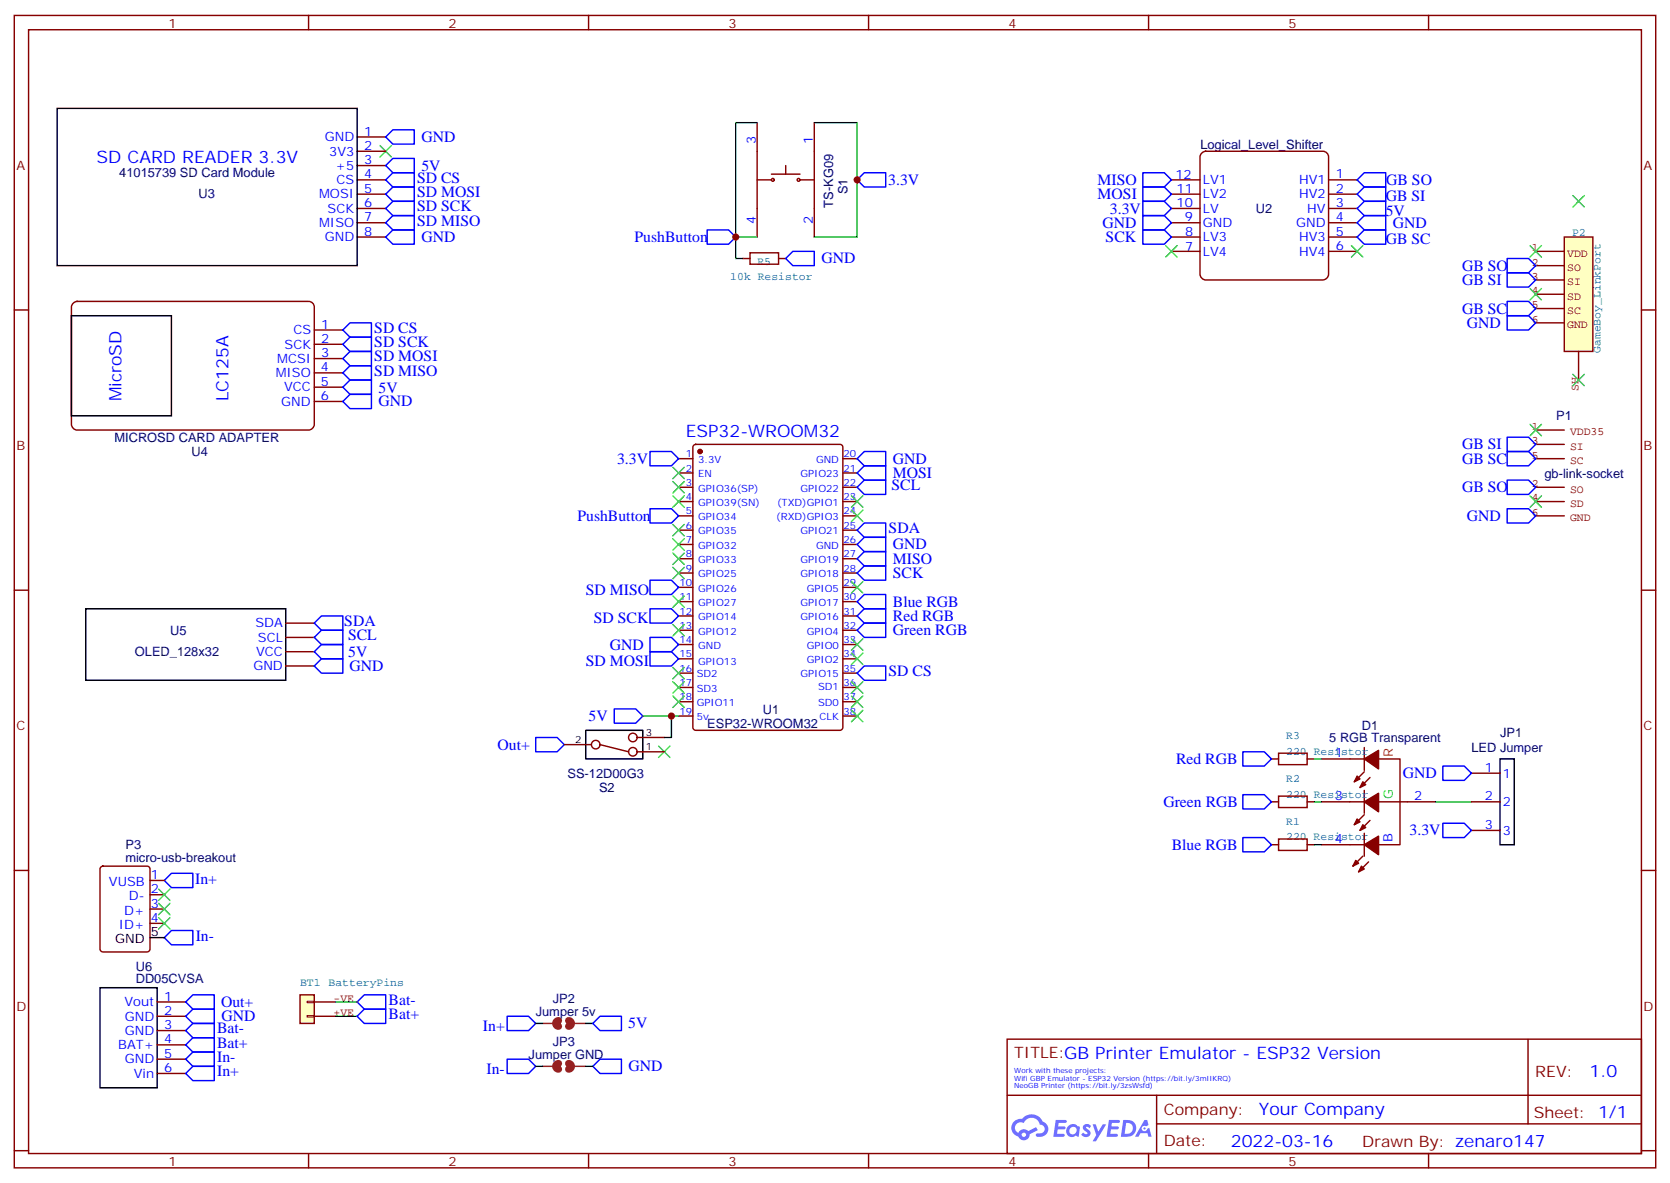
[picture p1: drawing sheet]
<svg xmlns="http://www.w3.org/2000/svg" width="412mm" height="292mm" viewBox="0 0 412 292" stroke-linecap="round" stroke-linejoin="round" font-family="sans-serif">
<path d="M314 208.4h1.7M315.7 207h7.1v2.8h-7.1zM322.8 208.4h1.8" fill="none" stroke="#850000" stroke-width=".35"/>
<path d="M386.3 58.5h7v28.2h-7z" fill="#ffffc2" stroke="#850000" stroke-width=".35"/>
<path d="M379.2 62h7.1M379.2 65.5h7.1M379.2 69.1h7.1M379.2 72.6h7.1M379.2 76.1h7.1M379.2 79.7h7.1M389.8 86.7v7.1" fill="none" stroke="#850000" stroke-width=".35"/>
<path d="M74.1 245.5h3.5v7h-3.5z" fill="#ffffc2" stroke="#850000" stroke-width=".35"/>
<path d="M75.8 250.6h1.8v.3h-1.8zM75.8 247.1h1.8v.3h-1.8z" fill="none" stroke="#850000" stroke-width=".25"/>
<path d="M183.4 63.8h1.8M185.2 62.4h7.1v2.8h-7.1zM192.3 63.8h1.7M77.6 247.2h5.3M77.6 250.8h5.3" fill="none" stroke="#850000" stroke-width=".35"/>
<path d="M93.8 35.9l2.9 2.8M96.7 35.9l-2.9 2.8M377.8 71.2l2.8 2.8M380.6 71.2l-2.8 2.8" fill="none" stroke="#3c3" stroke-width=".35"/>
<g fill="none" stroke="#870000" stroke-width=".35">
<path d="M3.5 3.8h405.4v284.3h-405.4zM7.1 7.3h398.2v277.3h-398.2zM76.2 3.8v3.5M145.3 3.8v3.5M214.5 3.8v3.5M283.6 3.8v3.5M352.8 3.8v3.5M3.5 76.5h3.6M405.3 76.5h3.6M167.6 113.2h3.5M167.6 116.7h3.5M171.3 109.8l.5-.2h35.6a.71 .71 0 0 1 .7 .7v69.2a.76 .76 0 0 1-.7 .7h-35.6a.76 .76 0 0 1-.7-.7v-69.2z"/>
<path d="M208.1 113.2h3.6M208.1 116.7h3.6M167.6 120.2h3.5M167.6 123.8h3.5M167.6 127.3h3.5M167.6 130.8h3.5M167.6 134.3h3.5M167.6 137.9h3.5M208.1 120.2h3.6M208.1 123.8h3.6M208.1 127.3h3.6M208.1 130.8h3.6"/>
<path d="M208.1 134.3h3.6M208.1 137.9h3.6M3.5 145.6h3.6M167.6 141.4h3.5M167.6 144.9h3.5M167.6 148.4h3.5M167.6 152h3.5M167.6 155.5h3.5M167.6 159h3.5M208.1 141.4h3.6M208.1 144.9h3.6M208.1 148.4h3.6"/>
<path d="M208.1 152h3.6M208.1 155.5h3.6M208.1 159h3.6M405.3 145.6h3.6M167.6 162.6h3.5M167.6 166.1h3.5M167.6 169.6h3.5M167.6 173.1h3.5M167.6 176.7h3.5M208.1 162.6h3.6M208.1 166.1h3.6M208.1 169.6h3.6"/>
<path d="M208.1 173.1h3.6M208.1 176.7h3.6M3.5 214.8h3.6M405.3 214.8h3.6M248.7 256.4h156.6v28.2h-156.6zM377.3 256.4v20.9M248.7 270.2h156.5M285.6 277.3h119.6M285.6 270.2v14.2M3.5 283.9h3.6M76.2 284.6v3.5M145.3 284.6v3.5"/>
<path d="M214.5 284.6v3.5M283.6 284.6v3.5M352.8 284.6v3.5M405.3 283.9h3.6"/>
</g>
<circle cx="172.9" cy="111.4" r=".53" fill="#870000" stroke="#870000" stroke-width=".35"/>
<g fill="#5487ff">
<path d="M267.7 277.6a1.22 1.22 0 0 1 1.7 .2l-.4 .6a.47 .47 0 0 0-.3-.4 .47 .47 0 0 0-.5 .2v.1a1.3 1.3 0 0 1 1 1.7 1.39 1.39 0 0 1-2.2 0l.5-.6 .7 .5a.29 .29 0 0 0 .3-.3 .29 .29 0 0 0-.2-.3 1.04 1.04 0 0 1-.6-1.7z"/>
<path d="M260.7 276.3h2.4a.37 .37 0 0 1 .3 .4 .37 .37 0 0 1-.3 .4h-1.7l-.1 .8h1.5l.3 .4-.3 .4h-1.6l-.2 1.1h1.6a.36 .36 0 0 1 .3 .3 .36 .36 0 0 1-.3 .4h-2.5z"/>
<path d="M273.8 276.3h2.4a.37 .37 0 0 1 .4 .4 .37 .37 0 0 1-.4 .4h-1.6l-.2 .8h1.6l.3 .4-.4 .4h-1.6l-.1 1.1h1.5a.36 .36 0 0 1 .4 .3 .36 .36 0 0 1-.4 .4h-2.4z"/>
<path d="M282.6 276.3h.7l.3 1.3-.6 .3a.69 .69 0 0 0-1 .3 .69 .69 0 0 0 .4 .9 .69 .69 0 0 0 .9-.6l.5-.2 .6 2.2h-.8l-.2-.9h-1.8l-.5 .9h-.8z"/>
<path d="M269.8 277.4h.8l.6 1.8 1.1-1.8h.9l-2.6 4.2h-.8l.9-1.5z"/>
<path d="M277.4 276.3l-.6 4.2h1.3a2.11 2.11 0 0 0 2.5-2.1 2.11 2.11 0 0 0-2.5-2.1zM278.1 277.1a1.39 1.39 0 0 1 1.7 1.4 1.39 1.39 0 0 1-1.8 1.3h-.3z"/>
<path d="M263.7 277.9a1.47 1.47 0 0 0-.1 2.1 1.47 1.47 0 0 0 2.1 .2l.7 .3 .3-2.3-.2-.3h-.4a1.49 1.49 0 0 0-2.4 0zM264.4 278.3a.92 .92 0 0 1 1.5 .5 .92 .92 0 0 1-1.3 1.1 .9 .9 0 0 1-.2-1.6z"/>
<path d="M250.4 276.7a2.18 2.18 0 0 0 1.1 3.7 1.44 1.44 0 0 0 1.6 .9 1.44 1.44 0 0 0 1.2-1.4l2-1.1-.5-.7-1.9 1a1.47 1.47 0 0 0-2.4 .4 1.39 1.39 0 0 1-.7-1.9 1.39 1.39 0 0 1 2-.5 2.12 2.12 0 0 1 2.2-1.3 2.12 2.12 0 0 1 1.9 1.7 1.07 1.07 0 0 1 1.1 1 1.07 1.07 0 0 1-1 1.1h-.7a.43 .43 0 0 0-.5 .4 .43 .43 0 0 0 .4 .5 1.98 1.98 0 0 0 2.5-1.2 1.98 1.98 0 0 0-1.2-2.6 2.98 2.98 0 0 0-5.1-.6l-1.1 .1zM252.3 280a.55 .55 0 0 1 1.1 0 .55 .55 0 0 1-1.1 0z"/>
<circle cx="282.6" cy="278.4" r=".26"/>
</g>
<path d="M296.6 37.9l1.1-.6h29a1.41 1.41 0 0 1 1.4 1.4v29a1.51 1.51 0 0 1-1.4 1.4h-29a1.51 1.51 0 0 1-1.4-1.4v-29z" fill="none" stroke="#800000" stroke-width=".35"/>
<g fill="none" stroke="#870000" stroke-width=".35">
<path d="M88.2 37.3h7M88.2 33.8h7M187 30.3v28.2M201.1 30.3v28.2M88.2 44.4h7M88.2 47.9h7M88.2 58.5h7M88.2 55h7M88.2 51.4h7M88.2 40.9h7M187 44.4h3.5M190.5 43h7.1"/>
<path d="M194 40.9v2.1M197.6 44.4h3.5M289.3 44.4h7M289.3 47.9h7M289.3 58.5h7M289.3 55h7M289.3 51.4h7M328.1 44.4h7M328.1 47.9h7M328.1 58.5h7M328.1 55h7M328.1 51.4h7"/>
<path d="M289.3 62h7M328.1 62h7M70.6 157.3h7M70.6 153.7h7M70.6 164.3h7M70.6 160.8h7M326.3 197.8h10.6M326.3 187.3h10.6M336.9 184.4v5.7M336.9 195v5.7M336.9 190.4l-2.5 2.5M338.3 191.8l-2.5 2.5"/>
<path d="M340.4 187.3h5.3v21.1h-5.3M340.4 197.8h14.1M363.4 197.8h7M363.4 190.8h7M326.3 208.4h10.6M336.5 211.2l-2.4 2.5M336.9 205.6v5.6M336.9 201l-2.5 2.5M338 212.7l-2.5 2.4M338.3 202.4l-2.5 2.5M363.4 204.9h7"/>
<circle cx="190.9" cy="44.4" r=".35"/>
<circle cx="197.2" cy="44.4" r=".35"/>
</g>
<path d="M14.1 26.7h74.1v38.8h-74.1zM21.2 150.2h49.4v17.7h-49.4zM370.4 187.3h3.5v21.1h-3.5z" fill="none" stroke="#000" stroke-width=".35"/>
<g fill="none" stroke="#3c3" stroke-width=".35">
<path d="M388.4 48.3l2.8 2.8M391.2 48.3l-2.8 2.8M287.9 60.6l2.8 2.8M290.7 60.6l-2.8 2.8M333.7 60.6l2.8 2.8M336.5 60.6l-2.8 2.8M377.8 60.6l2.8 2.8M380.6 60.6l-2.8 2.8M388.4 92.4l2.8 2.8M391.2 92.4l-2.8 2.8M166.2 118.8l2.8 2.8M166.2 115.3l2.8 2.8"/>
<path d="M169 118.8l-2.8 2.8M169 115.3l-2.8 2.8M377.8 104.7l2.8 2.8M380.6 104.7l-2.8 2.8M166.2 140l2.8 2.8M166.2 136.5l2.8 2.8M166.2 129.4l2.8 2.8M166.2 122.3l2.8 2.9M166.2 132.9l2.8 2.8M169 140l-2.8 2.8M169 136.5l-2.8 2.8M169 129.4l-2.8 2.8"/>
<path d="M169 122.3l-2.8 2.9M169 132.9l-2.8 2.8M210.3 122.3l2.8 2.9M210.3 125.9l2.8 2.8M213.1 122.3l-2.8 2.9M213.1 125.9l-2.8 2.8M377.8 122.3l2.8 2.9M380.6 122.3l-2.8 2.9M166.2 154.1l2.8 2.8M166.2 147l2.8 2.9M169 154.1l-2.8 2.8M169 147l-2.8 2.9"/>
<path d="M210.3 143.5l2.8 2.8M210.3 157.6l2.8 2.8M213.1 143.5l-2.8 2.8M213.1 157.6l-2.8 2.8M166.2 171.7l2.8 2.9M166.2 168.2l2.8 2.8M166.2 164.7l2.8 2.8M169 171.7l-2.8 2.9M169 168.2l-2.8 2.8M169 164.7l-2.8 2.8M210.3 168.2l2.8 2.8M210.3 161.1l2.8 2.9"/>
<path d="M210.3 171.7l2.8 2.9M210.3 175.3l2.8 2.8M213.1 168.2l-2.8 2.8M213.1 161.1l-2.8 2.9M213.1 171.7l-2.8 2.9M213.1 175.3l-2.8 2.8"/>
</g>
<g fill="#870000" stroke="#870000" stroke-width=".35">
<path d="M336.9 187.3l3.5-2.2v4.6z"/>
<path d="M336.5 192.9l.8 .7-1.5 .7z"/>
<path d="M335.1 191.5l.7 .7-1.4 .7z"/>
<path d="M336.9 197.8l3.5-2.1v4.6z"/>
<path d="M336.5 203.5l.8 .7-1.5 .7z"/>
<path d="M335.1 202.1l.7 .7-1.4 .7z"/>
<path d="M336.9 208.4l3.5-2.1v4.6z"/>
<path d="M336.2 213.7l.7 .7-1.4 .7z"/>
<path d="M334.8 212.3l.7 .7-1.4 .7z"/>
</g>
<path d="M379.2 106.1h7.1M379.2 109.6h7.1M379.2 113.2h7.1M379.2 120.2h7.1M379.2 123.8h7.1M379.2 127.3h7.1M314 187.3h1.7M314 197.8h1.7M315.7 185.8h7.1v2.9h-7.1zM315.7 196.4h7.1v2.8h-7.1zM322.8 187.3h1.8M322.8 197.8h1.8" fill="none" stroke="#850000" stroke-width=".35"/>
<path d="M187 30.3h-5.3v28.2M201.1 30.3h10.6v28.2h-10.6M324.6 197.8h1.7M324.6 187.3h1.7M354.5 197.8h8.9M324.6 208.4h1.7M82.9 250.8h5.3" fill="none" stroke="#008700" stroke-width=".35"/>
<path d="M181.7 58.5v5.3h1.7" fill="none" stroke="#008500" stroke-width=".35"/>
<g fill="none" stroke="#00f" stroke-width=".35">
<path d="M95.2 33.8l1.8-1.8h5.3v3.6h-5.3zM95.2 40.9l1.8-1.8h5.3v3.5h-5.3zM95.2 58.5l1.8-1.8h5.3v3.6h-5.3zM282.2 49.7h5.3l1.8 1.7-1.8 1.8h-5.3zM335.1 51.4l1.8-1.7h5.3v3.5h-5.3zM335.1 58.5l1.8-1.8h5.3v3.6h-5.3zM335.1 47.9l1.8-1.8h5.3v3.6h-5.3zM335.1 44.4l1.8-1.8h5.3v3.5h-5.3zM194 63.8l1.8-1.8h5.3v3.5h-5.3zM372.2 63.8h5.3l1.7 1.7-1.7 1.8h-5.3zM372.2 67.3h5.3l1.7 1.8-1.7 1.7h-5.3zM372.2 74.4h5.3l1.7 1.7-1.7 1.8h-5.3z"/>
<path d="M160.5 111.4h5.3l1.8 1.8-1.8 1.7h-5.3zM372.2 118.5h5.3l1.7 1.7-1.7 1.8h-5.3zM372.2 107.9h5.3l1.7 1.7-1.7 1.8h-5.3zM372.2 111.4h5.3l1.7 1.8-1.7 1.7h-5.3zM160.5 157.3h5.3l1.8 1.7-1.8 1.8h-5.3zM77.6 160.8l1.8-1.8h5.3v3.6h-5.3zM77.6 164.3l1.8-1.7h5.3v3.5h-5.3zM151.7 174.9h5.3l1.7 1.8-1.7 1.7h-5.3zM356.3 189h5.3l1.8 1.8-1.8 1.7h-5.3zM356.3 203.1h5.3l1.8 1.8-1.8 1.8h-5.3z"/>
</g>
<path d="M18 74.9l1-.5h57.2a1.41 1.41 0 0 1 1.4 1.4v28.9a1.51 1.51 0 0 1-1.4 1.4h-57.2a1.51 1.51 0 0 1-1.4-1.4v-28.9z" fill="#fff" stroke="#800000" stroke-width=".35"/>
<g fill="none" stroke="#870000" stroke-width=".35">
<path d="M77.6 81.4h7.1M77.6 84.9h7.1M77.6 88.5h7.1M77.6 92h7.1M77.6 95.5h7.1M77.6 99.1h7.1M139.3 183.7h6.7M148.2 183.7l7 1.8M157.3 182h6.7M157.3 185.5h6.7M24.9 213.9l.5-.2h10.9a.71 .71 0 0 1 .7 .7v19.8a.76 .76 0 0 1-.7 .7h-10.9a.76 .76 0 0 1-.7-.7v-19.8zM37 217.2h3.6"/>
<path d="M37 220.8h3.6M37 224.3h3.6M37 227.8h3.6M38.8 247.2h7.1M38.8 250.8h7.1M38.8 254.3h7.1M38.8 257.8h7.1M38.8 261.3h7.1M38.8 264.9h7.1"/>
<circle cx="147.1" cy="183.7" r="1.06"/>
<circle cx="156.3" cy="182" r="1.06"/>
<circle cx="156.3" cy="185.5" r="1.06"/>
</g>
<path d="M17.6 77.9h24.7v24.7h-24.7zM144.6 180.2h14.1v7.1h-14.1zM37 231.4h3.6M24.7 243.7h14.1v24.7h-14.1z" fill="none" stroke="#000" stroke-width=".35"/>
<g fill="none" stroke="#00f" stroke-width=".35">
<path d="M95.2 55l1.8-1.8h5.3v3.5h-5.3zM95.2 51.4l1.8-1.7h5.3v3.5h-5.3zM95.2 47.9l1.8-1.8h5.3v3.6h-5.3zM97 42.6h5.3v3.5h-5.3l-1.8-1.7zM174.6 56.7h5.3l1.8 1.8-1.8 1.8h-5.3zM213.4 42.6h5.3v3.5h-5.3l-1.7-1.7zM282.2 46.1h5.3l1.8 1.8-1.8 1.8h-5.3zM282.2 42.6h5.3l1.8 1.8-1.8 1.7h-5.3zM282.2 56.7h5.3l1.8 1.8-1.8 1.8h-5.3zM282.2 53.2h5.3l1.8 1.8-1.8 1.7h-5.3zM335.1 55l1.8-1.8h5.3v3.5h-5.3zM372.2 77.9h5.3l1.7 1.8-1.7 1.7h-5.3z"/>
<path d="M84.7 99.1l1.7-1.8h5.3v3.5h-5.3zM84.7 81.4l1.7-1.7h5.3v3.5h-5.3zM84.7 84.9l1.7-1.7h5.3v3.5h-5.3zM84.7 88.5l1.7-1.8h5.3v3.5h-5.3zM84.7 92l1.7-1.8h5.3v3.6h-5.3zM86.4 93.8h5.3v3.5h-5.3l-1.7-1.8zM211.7 116.7l1.7-1.8h5.3v3.6h-5.3zM211.7 113.2l1.7-1.8h5.3v3.5h-5.3zM160.5 125.5h5.3l1.8 1.8-1.8 1.7h-5.3zM211.7 120.2l1.7-1.7h5.3v3.5h-5.3zM211.7 130.8l1.7-1.8h5.3v3.6h-5.3zM211.7 137.9l1.7-1.8h5.3v3.5h-5.3z"/>
<path d="M211.7 134.3l1.7-1.7h5.3v3.5h-5.3zM372.2 125.5h5.3l1.7 1.8-1.7 1.7h-5.3zM77.6 153.7l1.8-1.7h5.3v3.5h-5.3zM77.6 157.3l1.8-1.8h5.3v3.5h-5.3zM160.5 150.2h5.3l1.8 1.8-1.8 1.7h-5.3zM160.5 143.2h5.3l1.8 1.7-1.8 1.8h-5.3zM211.7 148.4l1.7-1.7h5.3v3.5h-5.3zM211.7 152l1.7-1.8h5.3v3.5h-5.3zM211.7 155.5l1.7-1.8h5.3v3.6h-5.3zM211.7 141.4l1.7-1.8h5.3v3.6h-5.3zM160.5 160.8h5.3l1.8 1.8-1.8 1.7h-5.3zM211.7 166.1l1.7-1.8h5.3v3.6h-5.3z"/>
<path d="M132.3 182h5.3l1.7 1.7-1.7 1.8h-5.3zM306.9 185.5h5.3l1.8 1.8-1.8 1.7h-5.3zM306.9 196.1h5.3l1.8 1.7-1.8 1.8h-5.3zM42.3 215.5h5.3v3.5h-5.3l-1.7-1.8zM306.9 206.7h5.3l1.8 1.7-1.8 1.8h-5.3zM40.6 231.4l1.7-1.8h5.3v3.5h-5.3zM45.9 254.3l1.7-1.8h5.3v3.5h-5.3zM45.9 257.8l1.7-1.8h5.3v3.6h-5.3zM45.9 250.8l1.7-1.8h5.3v3.5h-5.3zM47.6 245.5h5.3v3.5h-5.3l-1.7-1.8zM88.2 250.8l1.8-1.8h5.2v3.5h-5.2zM90 245.5h5.2v3.5h-5.2l-1.8-1.8z"/>
<path d="M125.2 250.8h5.3l1.8 1.7-1.8 1.8h-5.3zM146.4 252.5l1.8-1.7h5.3v3.5h-5.3zM45.9 261.3l1.7-1.7h5.3v3.5h-5.3zM45.9 264.9l1.7-1.8h5.3v3.5h-5.3zM125.2 261.3h5.3l1.8 1.8-1.8 1.8h-5.3zM148.2 261.3h5.3v3.6h-5.3l-1.8-1.8z"/>
</g>
<path d="M181.7 58.5h5.3M158.7 176.7h8.9M165.8 176.7v5.3h-1.8M82.9 247.2h5.3M132.3 252.5h1.8M144.6 252.5h1.8M132.3 263.1h1.8M144.6 263.1h1.8" fill="none" stroke="#008700" stroke-width=".35"/>
<path d="M137.9 251.8a.71 .71 0 0 0-.7 .7 .71 .71 0 0 0 .7 .7M140.4 251.8a.71 .71 0 0 1 .7 .7 .71 .71 0 0 1-.7 .7M137.9 262.4a.71 .71 0 0 0-.7 .7 .71 .71 0 0 0 .7 .7M140.4 262.4a.71 .71 0 0 1 .7 .7 .71 .71 0 0 1-.7 .7" fill="none" stroke="#8c2424" stroke-width="1.8"/>
<path d="M134.1 252.5h3.5M141.1 252.5h3.5M134.1 263.1h3.5M141.1 263.1h3.5" fill="none" stroke="#8c2424" stroke-width=".35"/>
<path d="M162.6 184.1l2.9 2.8M165.5 184.1l-2.9 2.8M39.2 219.4l2.8 2.8M42 219.4l-2.8 2.8M39.2 226.4l2.8 2.8M39.2 222.9l2.8 2.8M42 226.4l-2.8 2.8M42 222.9l-2.8 2.8" fill="none" stroke="#3c3" stroke-width=".35"/>
<g fill="#c00">
<circle cx="181.7" cy="58.5" r=".88"/>
<circle cx="211.7" cy="44.4" r=".88"/>
<circle cx="165.8" cy="176.7" r=".88"/>
</g>
<g font-size="4.2" fill="#00f">
<text x="23.8" y="40.1">SD CARD READER 3.3V</text>
<text x="30" y="99.1" transform="rotate(-90 30 99.1)">MicroSD</text>
<text x="56.4" y="99.1" transform="rotate(-90 56.4 99.1)">LC125A</text>
<text x="169.3" y="107.9">ESP32-WROOM32</text>
<text x="392.5" y="265.7">1.0</text>
<text x="310.9" y="275.2">Your Company</text>
<text x="304" y="283">2022-03-16</text>
</g>
<g font-size="3.9" fill="#00f">
<text x="104.1" y="35">GND</text>
<text x="103" y="45.1">SD CS</text>
<text x="104.1" y="42.2">5V</text>
<text x="219.3" y="45.6">3.3V</text>
<text x="271.1" y="45.6">MISO</text>
<text x="342.3" y="45.8">GB SO</text>
<text x="103" y="52.1">SD SCK</text>
<text x="103" y="48.6">SD MOSI</text>
<text x="271.1" y="49.1">MOSI</text>
<text x="274.1" y="52.7">3.3V</text>
<text x="342.2" y="53.2">5V</text>
<text x="342.2" y="49.7">GB SI</text>
<text x="103" y="55.7">SD MISO</text>
<text x="104.1" y="59.7">GND</text>
<text x="156.7" y="59.7">PushButton</text>
<text x="272.3" y="56.3">GND</text>
<text x="273" y="59.7">SCK</text>
<text x="344" y="56.2">GND</text>
<text x="202.8" y="65">GND</text>
<text x="342.2" y="60.3">GB SC</text>
<text x="361.1" y="66.8">GB SO</text>
<text x="361.1" y="70.3">GB SI</text>
<text x="361.1" y="77.4">GB SC</text>
<text x="92.4" y="82.1">SD CS</text>
<text x="362.2" y="81">GND</text>
<text x="92.4" y="85.7">SD SCK</text>
<text x="92.4" y="89.2">SD MOSI</text>
<text x="92.4" y="92.7">SD MISO</text>
<text x="93.5" y="100.3">GND</text>
<text x="93.5" y="96.9">5V</text>
<text x="361.1" y="110.9">GB SI</text>
<text x="152.4" y="114.4">3.3V</text>
<text x="220.5" y="114.4">GND</text>
<text x="220.5" y="118">MOSI</text>
<text x="361.1" y="114.4">GB SC</text>
<text x="220.2" y="120.9">SCL</text>
<text x="361.1" y="121.5">GB SO</text>
<text x="142.6" y="128.5">PushButton</text>
<text x="219.4" y="131.5">SDA</text>
<text x="362.2" y="128.6">GND</text>
<text x="220.5" y="135.5">GND</text>
<text x="220.5" y="139.1">MISO</text>
<text x="220.5" y="142.6">SCK</text>
<text x="144.7" y="146.7">SD MISO</text>
<text x="220.5" y="149.7">Blue RGB</text>
<text x="85" y="154.4">SDA</text>
<text x="146.6" y="153.7">SD SCK</text>
<text x="220.5" y="153.2">Red RGB</text>
<text x="85.9" y="158">SCL</text>
<text x="86" y="162">5V</text>
<text x="150.6" y="160.3">GND</text>
<text x="220.5" y="156.8">Green RGB</text>
<text x="86.3" y="165.5">GND</text>
<text x="144.7" y="164.3">SD MOSI</text>
<text x="219.4" y="166.8">SD CS</text>
<text x="145.3" y="177.9">5V</text>
<text x="122.9" y="185">Out+</text>
<text x="290.4" y="188.5">Red RGB</text>
<text x="346.4" y="192.1">GND</text>
<text x="287.3" y="199.1">Green RGB</text>
<text x="289.4" y="209.6">Blue RGB</text>
<text x="348.1" y="206">3.3V</text>
<text x="48.2" y="218">In+</text>
<text x="48.3" y="232.1">In-</text>
<text x="54.6" y="248.4">Out+</text>
<text x="54.7" y="251.9">GND</text>
<text x="96" y="251.5">Bat+</text>
<text x="96" y="247.9">Bat-</text>
<text x="53.6" y="255">Bat-</text>
<text x="119.3" y="254.3">In+</text>
<text x="155.1" y="253.7">5V</text>
<text x="53.6" y="258.5">Bat+</text>
<text x="53.6" y="262">In-</text>
<text x="53.6" y="265.6">In+</text>
<text x="120.1" y="264.9">In-</text>
<text x="155.2" y="264.3">GND</text>
</g>
<g font-size="3.9" fill="#800">
<text x="250.5" y="261">TITLE:GB Printer Emulator - ESP32 Version</text>
<text x="379.1" y="265.7">REV:</text>
<text x="287.4" y="275.2">Company:</text>
<text x="378.7" y="275.8">Sheet: 1/1</text>
<text x="287.4" y="282.9">Date:</text>
<text x="336.4" y="282.9">Drawn By: zenaro147</text>
</g>
<g font-size="3.2" fill="#800">
<text x="41.6" y="6.8">1</text>
<text x="110.8" y="6.8">2</text>
<text x="179.9" y="6.8">3</text>
<text x="249.1" y="6.8">4</text>
<text x="318.2" y="6.8">5</text>
<text x="4.1" y="41.9">A</text>
<text x="405.9" y="41.9">A</text>
<text x="4.1" y="111.1">B</text>
<text x="405.9" y="111.1">B</text>
<text x="4.1" y="180.2">C</text>
<text x="405.9" y="180.2">C</text>
<text x="4.1" y="249.3">D</text>
<text x="405.9" y="249.3">D</text>
<text x="41.6" y="287.6">1</text>
<text x="110.8" y="287.6">2</text>
<text x="179.9" y="287.6">3</text>
<text x="249.1" y="287.6">4</text>
<text x="318.2" y="287.6">5</text>
</g>
<g font-size="3.2" fill="#00f">
<text x="80.2" y="34.9">GND</text>
<text x="90" y="33.4">1</text>
<text x="186.6" y="35.6" transform="rotate(-90 186.6 35.6)">3</text>
<text x="200.7" y="35.6" transform="rotate(-90 200.7 35.6)">1</text>
<text x="81.3" y="38.4">3V3</text>
<text x="82.9" y="41.9">+5</text>
<text x="90" y="40.5">3</text>
<text x="90" y="37">2</text>
<text x="83.1" y="45.4">CS</text>
<text x="90" y="47.6">5</text>
<text x="90" y="44">4</text>
<text x="290.3" y="44.2">12</text>
<text x="290.5" y="47.6">11</text>
<text x="297" y="45.4">LV1</text>
<text x="320.8" y="45.4">HV1</text>
<text x="329.8" y="44">1</text>
<text x="329.8" y="47.6">2</text>
<text x="78.8" y="49">MOSI</text>
<text x="80.9" y="52.5">SCK</text>
<text x="90" y="51.1">6</text>
<text x="290.5" y="51.1">10</text>
<text x="297" y="52.5">LV</text>
<text x="297" y="49">LV2</text>
<text x="320.8" y="49">HV2</text>
<text x="322.8" y="52.5">HV</text>
<text x="329.8" y="51.1">3</text>
<text x="78.8" y="56">MISO</text>
<text x="80.2" y="59.5">GND</text>
<text x="90" y="58.1">8</text>
<text x="90" y="54.6">7</text>
<text x="186.6" y="55.2" transform="rotate(-90 186.6 55.2)">4</text>
<text x="200.7" y="55.2" transform="rotate(-90 200.7 55.2)">2</text>
<text x="292.6" y="54.6">9</text>
<text x="292.7" y="58.3">8</text>
<text x="297" y="59.5">LV3</text>
<text x="297" y="56">GND</text>
<text x="320.1" y="56">GND</text>
<text x="320.8" y="59.5">HV3</text>
<text x="329.8" y="58.1">5</text>
<text x="329.8" y="54.6">4</text>
<text x="292.7" y="61.8">7</text>
<text x="297" y="63.1">LV4</text>
<text x="320.8" y="63.1">HV4</text>
<text x="329.8" y="61.7">6</text>
<text x="72.5" y="82.5">CS</text>
<text x="79.3" y="81.1">1</text>
<text x="68.5" y="89.5">MCSI</text>
<text x="70.3" y="86">SCK</text>
<text x="79.3" y="84.6">2</text>
<text x="79.3" y="88.1">3</text>
<text x="68.1" y="93">MISO</text>
<text x="79.2" y="91.6">4</text>
<text x="79.2" y="95.1">5</text>
<text x="69.5" y="100.1">GND</text>
<text x="70.1" y="96.6">VCC</text>
<text x="79.2" y="98.7">6</text>
<text x="63.1" y="154.8">SDA</text>
<text x="63.2" y="161.9">VCC</text>
<text x="63.7" y="158.3">SCL</text>
<text x="62.6" y="165.4">GND</text>
<text x="329.6" y="186.9">1</text>
<text x="366.6" y="190.4">1</text>
<text x="371.1" y="191.8">1</text>
<text x="329.6" y="197.5">3</text>
<text x="349.2" y="197.5">2</text>
<text x="366.6" y="197.5">2</text>
<text x="371.1" y="198.9">2</text>
<text x="329.6" y="208.1">4</text>
<text x="343.8" y="207.7" transform="rotate(-90 343.8 207.7)">B</text>
<text x="366.6" y="204.5">3</text>
<text x="371.1" y="206">3</text>
<text x="26.9" y="218.7">VUSB</text>
<text x="37.2" y="216.9">1</text>
<text x="37.2" y="220.4">2</text>
<text x="30.7" y="225.7">D+</text>
<text x="31.8" y="222.2">D-</text>
<text x="37.2" y="223.9">3</text>
<text x="37.2" y="227.5">4</text>
<text x="29.4" y="229.2">ID+</text>
<text x="30.7" y="248.3">Vout</text>
<text x="30.8" y="251.8">GND</text>
<text x="40.6" y="246.9">1</text>
<text x="40.6" y="250.4">2</text>
<text x="30.8" y="255.3">GND</text>
<text x="40.6" y="253.9">3</text>
<text x="40.6" y="257.5">4</text>
<text x="29.2" y="258.9">BAT+</text>
<text x="30.8" y="262.4">GND</text>
<text x="40.6" y="261">5</text>
<text x="33.1" y="265.9">Vin</text>
<text x="40.6" y="264.5">6</text>
</g>
<g font-size="3.2" fill="#000080">
<text x="296.4" y="36.7">Logical_Level_Shifter</text>
<text x="29.4" y="43.7">41015739 SD Card Module</text>
<text x="209.3" y="47.9" transform="rotate(-90 209.3 47.9)">S1</text>
<text x="49.1" y="49">U3</text>
<text x="205.8" y="51.2" transform="rotate(-90 205.8 51.2)">TS-KG09</text>
<text x="310.1" y="52.6">U2</text>
<text x="384.3" y="103.7">P1</text>
<text x="28.3" y="109.1">MICROSD CARD ADAPTER</text>
<text x="47.3" y="112.6">U4</text>
<text x="381.4" y="117.8">gb-link-socket</text>
<text x="33.3" y="161.9">OLED_128x32</text>
<text x="42" y="156.6">U5</text>
<text x="174.6" y="179.6">ESP32-WROOM32</text>
<text x="188.4" y="176.1">U1</text>
<text x="328.3" y="183.1">5 RGB Transparent</text>
<text x="336.3" y="180.2">D1</text>
<text x="363.4" y="185.5">LED Jumper</text>
<text x="370.4" y="182">JP1</text>
<text x="140.1" y="192">SS-12D00G3</text>
<text x="147.9" y="195.5">S2</text>
<text x="31" y="209.4">P3</text>
<text x="31" y="212.7">micro-usb-breakout</text>
<text x="33.5" y="239.5">U6</text>
<text x="33.5" y="242.6">DD05CVSA</text>
<text x="132.3" y="250.8">Jumper 5v</text>
<text x="136.5" y="247.5">JP2</text>
<text x="130.5" y="261.3">Jumper GND</text>
<text x="136.5" y="258.1">JP3</text>
</g>
<text font-size="3.2" fill="#f00" x="344" y="186.9" transform="rotate(-90 344 186.9)">R</text>
<text font-size="3.2" fill="#0f0" x="344" y="197.1" transform="rotate(-90 344 197.1)">G</text>
<g font-size="3.2">
<text x="28.5" y="232.8">GND</text>
<text x="37.2" y="231">5</text>
</g>
<g font-size="2.8" fill="#008484">
<text x="388.2" y="58.3">P2</text>
<text x="187" y="65.4">R5</text>
<text x="180.3" y="69">10k Resistor</text>
<text x="395.3" y="87.1" transform="rotate(-90 395.3 87.1)">GameBoy_LinkPort</text>
<text x="317.6" y="182.3">R3</text>
<text x="317.6" y="186.2">220 Resistor</text>
<text x="317.6" y="196.8">220 Resistor</text>
<text x="317.6" y="192.9">R2</text>
<text x="317.6" y="203.4">R1</text>
<text x="317.6" y="207.4">220 Resistor</text>
<text x="74.1" y="243.3">BT1 BatteryPins</text>
</g>
<g font-size="2.8" fill="#840000">
<text x="378.2" y="62">1</text>
<text x="378.2" y="65.5">2</text>
<text x="387" y="63.3">VDD</text>
<text x="378.2" y="69">3</text>
<text x="387" y="66.9">SO</text>
<text x="387" y="70.4">SI</text>
<text x="378.2" y="72.6">4</text>
<text x="378.2" y="76.1">5</text>
<text x="387" y="73.9">SD</text>
<text x="387" y="77.5">SC</text>
<text x="378.2" y="79.6">6</text>
<text x="387" y="81">GND</text>
<text x="389.8" y="96.4" transform="rotate(-90 389.8 96.4)">SH</text>
<text x="378.2" y="106.1">1</text>
<text x="387.7" y="107.4">VDD35</text>
<text x="378.2" y="109.6">3</text>
<text x="378.2" y="113.1">5</text>
<text x="387.7" y="111">SI</text>
<text x="387.7" y="114.5">SC</text>
<text x="378.2" y="120.2">2</text>
<text x="378.2" y="123.7">4</text>
<text x="387.7" y="121.5">SO</text>
<text x="387.7" y="125.1">SD</text>
<text x="378.2" y="127.2">6</text>
<text x="387.7" y="128.6">GND</text>
<text x="82.4" y="247.2">-VE</text>
<text x="82.4" y="250.7">+VE</text>
</g>
<g font-size="2.5" fill="#00f">
<text x="169.4" y="112.8">1</text>
<text x="208.3" y="112.8">20</text>
<text x="169.4" y="116.3">2</text>
<text x="169.4" y="119.9">3</text>
<text x="172.4" y="114.2">3.3V</text>
<text x="172.4" y="117.8">EN</text>
<text x="197.7" y="117.8">GPIO23</text>
<text x="201.5" y="114.2">GND</text>
<text x="208.3" y="119.9">22</text>
<text x="208.3" y="116.3">21</text>
<text x="169.4" y="123.4">4</text>
<text x="172.4" y="121.3">GPIO36(SP)</text>
<text x="172.4" y="124.8">GPIO39(SN)</text>
<text x="191.9" y="124.8">(TXD)GPIO1</text>
<text x="197.7" y="121.3">GPIO22</text>
<text x="208.3" y="123.4">23</text>
<text x="169.4" y="126.9">5</text>
<text x="169.4" y="130.5">6</text>
<text x="172.4" y="128.3">GPIO34</text>
<text x="172.4" y="131.9">GPIO35</text>
<text x="191.7" y="128.3">(RXD)GPIO3</text>
<text x="197.7" y="131.9">GPIO21</text>
<text x="208.3" y="130.5">25</text>
<text x="208.3" y="126.9">24</text>
<text x="169.4" y="134">7</text>
<text x="169.4" y="137.5">8</text>
<text x="172.4" y="135.4">GPIO32</text>
<text x="201.5" y="135.4">GND</text>
<text x="208.3" y="137.5">27</text>
<text x="208.3" y="134">26</text>
<text x="169.4" y="141">9</text>
<text x="172.4" y="138.9">GPIO33</text>
<text x="172.4" y="142.5">GPIO25</text>
<text x="197.7" y="142.5">GPIO18</text>
<text x="197.7" y="138.9">GPIO19</text>
<text x="208.3" y="141">28</text>
<text x="167.8" y="144.6">10</text>
<text x="167.8" y="148.1">11</text>
<text x="172.4" y="146">GPIO26</text>
<text x="172.4" y="149.5">GPIO27</text>
<text x="197.7" y="149.5">GPIO17</text>
<text x="199.2" y="146">GPIO5</text>
<text x="208.3" y="148.1">30</text>
<text x="208.3" y="144.6">29</text>
<text x="167.8" y="151.6">12</text>
<text x="167.8" y="155.2">13</text>
<text x="172.4" y="153">GPIO14</text>
<text x="197.7" y="153">GPIO16</text>
<text x="208.3" y="155.2">32</text>
<text x="208.3" y="151.6">31</text>
<text x="167.8" y="158.7">14</text>
<text x="172.4" y="156.6">GPIO12</text>
<text x="172.4" y="160.1">GND</text>
<text x="199.2" y="160.1">GPIO0</text>
<text x="199.2" y="156.6">GPIO4</text>
<text x="208.3" y="158.7">33</text>
<text x="167.8" y="162.2">15</text>
<text x="167.8" y="165.7">16</text>
<text x="172" y="167.1">SD2</text>
<text x="172.4" y="164">GPIO13</text>
<text x="197.7" y="167.1">GPIO15</text>
<text x="199.2" y="163.6">GPIO2</text>
<text x="208.3" y="165.7">35</text>
<text x="208.3" y="162.2">34</text>
<text x="167.8" y="169.3">17</text>
<text x="167.8" y="172.8">18</text>
<text x="172" y="170.7">SD3</text>
<text x="202" y="170.3">SD1</text>
<text x="208.3" y="172.8">37</text>
<text x="208.3" y="169.3">36</text>
<text x="167.8" y="176.3">19</text>
<text x="172" y="174.2">GPIO11</text>
<text x="172" y="177.7">5v</text>
<text x="202" y="174.2">SD0</text>
<text x="202.4" y="177.7">CLK</text>
<text x="208.3" y="176.3">38</text>
</g>
<g font-size="2.5">
<text x="142" y="183.4">2</text>
<text x="159.5" y="181.6">3</text>
<text x="159.5" y="185.1">1</text>
</g>
<g font-size="1.8" fill="#00f">
<text x="250.5" y="264.9">Work with these projects:</text>
<text x="250.5" y="266.6">Wifi GBP Emulator - ESP32 Version (https://bit.ly/3mIIKRQ)</text>
<text x="250.5" y="268.4">NeoGB Printer (https://bit.ly/3zsWsfd)</text>
</g>
</svg>
